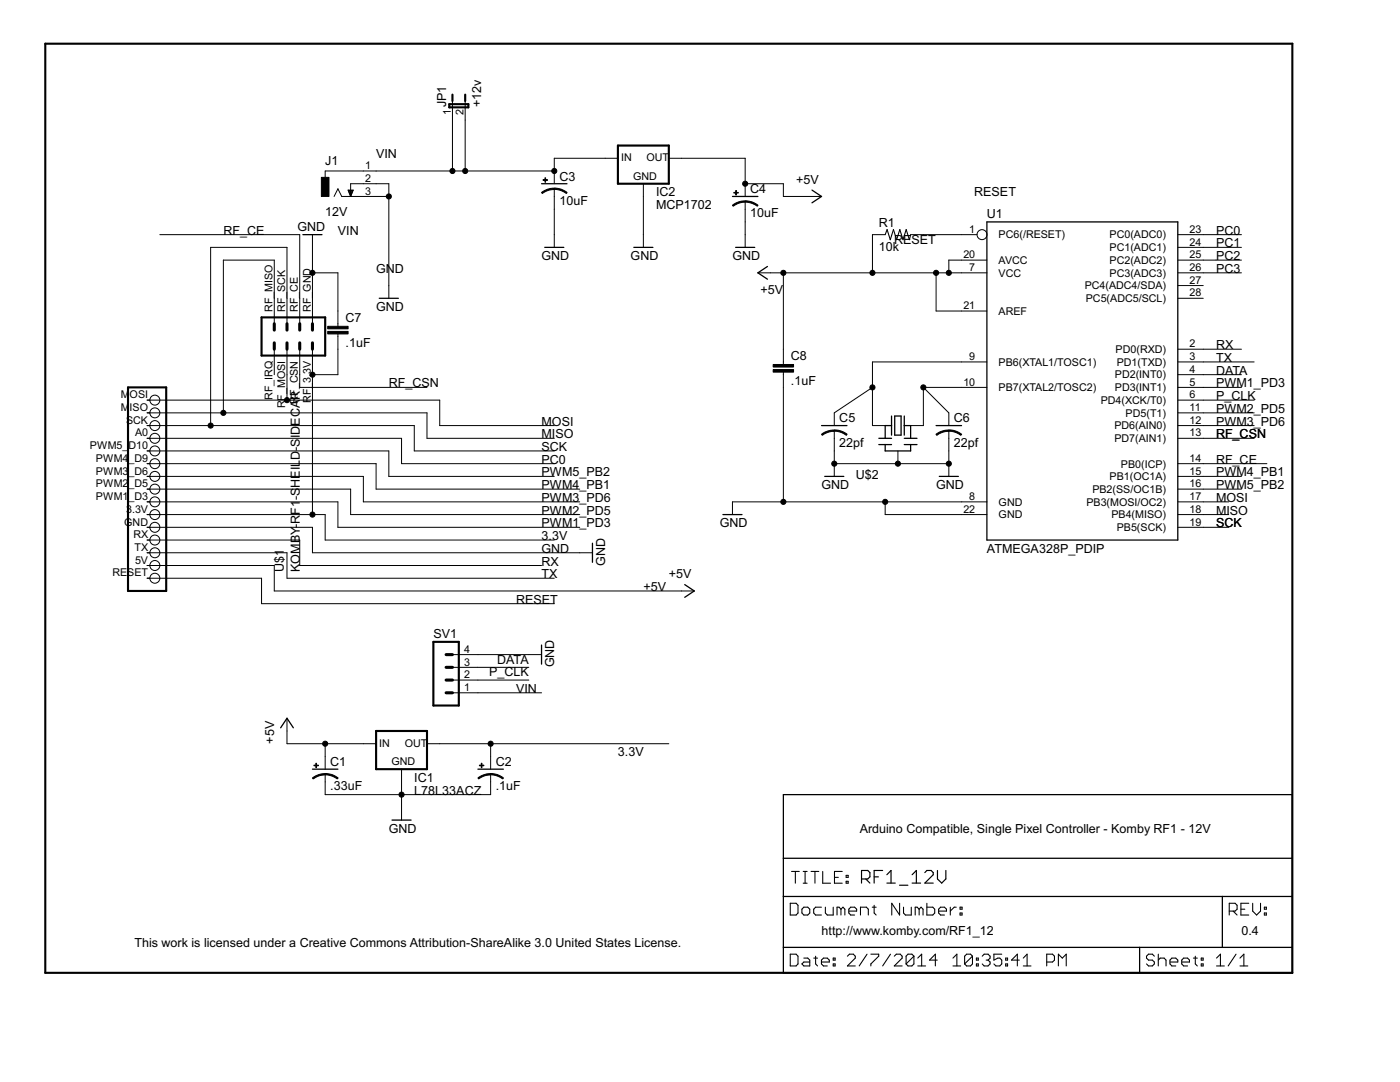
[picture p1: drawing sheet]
<svg xmlns="http://www.w3.org/2000/svg" width="279mm" height="216mm" viewBox="0 0 279 216" stroke-linecap="round" stroke-linejoin="round" font-family="sans-serif">
<path d="M9 8.7h248.9v185.4h-248.9zM90.3 18.9v1.3M92.8 18.9v1.3M89.7 20.8h3.8v.6h-3.8zM123.3 29h10.2v7.7h-10.2zM25.5 77.3h7.7v40.6h-7.7zM52.2 63.3h12.7v7.7h-12.7zM86.5 128.1h5.1v12.7h-5.1zM75.1 145.9h10.1v7.6h-10.1z" fill="none" stroke="#000" stroke-width=".42"/>
<g fill="none" stroke="#000" stroke-width=".25">
<path d="M108.1 36.7h5.1M146.2 39.2h5.1M162.1 37.9l1.9 1.3-1.9 1.3M60.5 46.8h3.8M75.7 59.5h3.8M108.7 49.4h3.8M126.5 49.4h3.8M146.8 49.4h3.8M153.2 53.2l-1.9 1.2 1.9 1.3M197 44.3h38.1v63.5h-38.1zM164 84.9h5M164.6 95.1h3.8"/>
<path d="M175.4 87.5h2.5M175.4 88.7h2.5M176.7 88.7v1.3h5v-1.3M177.9 84.9h-1.2v2.6M177.9 83v3.8M178.6 83h1.2v3.8h-1.2zM180.5 84.9h1.2v2.6M180.5 83v3.8M180.5 87.5h2.5M180.5 88.7h2.5M186.8 84.9h5.1M187.5 95.1h3.8"/>
<path d="M118.2 108.4v3.8M136.7 116.6l1.9 1.3-1.9 1.3M144.3 102.7h3.8M108.1 128.7v3.8M56 145.2l1.3-1.9 1.2 1.9M62.4 153.5h5M95.4 153.5h5.1M156.3 158.6h101.6v35.5h-101.6zM78.2 163.6h3.8M156.3 178.9h101.6M156.3 171.3h101.6M243.9 178.9v10.1"/>
<path d="M156.3 189h101.6M227.4 189v5.1"/>
</g>
<g fill="none" stroke="#000" stroke-width=".21">
<path d="M176.7 46.8l.3-1 .7 2 .6-2 .6 2 .7-2 .6 2 .6-2 .7 2 .2-1M158 173.9h1.5M158.7 173.9v2.3M160.3 173.9h.8M160.3 176.2h.8M160.7 173.9v2.3M161.9 173.9h1.5M162.6 173.9v2.3M164.2 173.9v2.3h1.6M166.5 175.1h.8M168.1 173.9h-1.6v2.3h1.6M168.9 175.9h.4v.3h-.4z"/>
<path d="M168.9 174.7h.4v.4h-.4zM157.7 180.2h1.2l.4 .4v1.6l-.4 .4h-1.2zM157.7 190.4h1.2l.4 .4v1.5l-.4 .4h-1.2zM160.4 191.2h.8l.4 .4v1.1h-1.2l-.4-.4 .4-.3h1.2M160.4 181h.8l.4 .4v.8l-.4 .4h-.8l-.4-.4v-.8zM162.4 191.2h.8M162.8 190.8v1.5l.4 .4M163.9 192h1.6v-.4l-.4-.4h-.8l-.4 .4v.7l.4 .4h.8M163.9 181h-1.1l-.4 .4v.8l.4 .4h1.1M164.7 181v1.2l.4 .4h1.2v-1.6M166.3 192.3h.4v.4h-.4zM166.3 191.2h.4v.4h-.4z"/>
<path d="M167.8 181.4l-.4-.4h-.4v1.6M167.8 181.4v1.2M167.8 181.4l.4-.4 .4 .4v1.2M169.1 190.8l.4-.4h.8l.4 .4v.4l-1.6 1.5h1.6M169.4 181.8h1.6v-.4l-.4-.4h-.8l-.4 .4v.8l.4 .4h.8M171.7 182.6v-1.6h1.2l.4 .4v1.2M173 190.4l-1.5 2.3M173.8 190.4h1.6v.4l-1.6 1.5v.4M174.1 181h.8M174.5 180.6v1.6l.4 .4M177.7 190.4l-1.6 2.3M178.5 190.8l.4-.4h.8l.3 .4v.4l-1.5 1.5h1.5"/>
<path d="M179.5 180.2v2.4l-1.5-2.4v2.4M180.3 181v1.2l.4 .4h1.2v-1.6M182.4 190.8v1.5l-.4 .4h-.8l-.4-.4M182.4 190.8l-.4-.4h-.8l-.4 .4v1.5M182.4 190.8l-1.6 1.5M183.2 192.7h1.5M183.2 191.2l.7-.8v2.3M183.4 181.4l-.4-.4h-.4v1.6M183.4 181.4v1.2M183.4 181.4l.4-.4 .4 .4v1.2M185 180.2v2.4h1.2l.3-.4v-.8l-.3-.4h-1.2M187 191.6h-1.5l1.2-1.2v2.3"/>
<path d="M187.3 181.8h1.6v-.4l-.4-.4h-.8l-.4 .4v.8l.4 .4h.8M189.7 181v1.6M190.2 192.7h1.5M190.2 191.2l.8-.8v2.3M190.8 181h-.4l-.7 .8M191.6 182.2h.4v.4h-.4zM191.6 181h.4v.4h-.4zM194.1 190.8v1.5l-.4 .4h-.8l-.4-.4M194.1 190.8l-.4-.4h-.8l-.4 .4v1.5M194.1 190.8l-1.6 1.5M194.9 192.3h.3v.4h-.3zM194.9 191.2h.3v.4h-.3z"/>
<path d="M196 190.8l.4-.4h.8l.4 .4v.4l-.4 .4M196.8 191.6h.4M197.2 191.6l.4 .4v.3l-.4 .4h-.8l-.4-.4M199.9 190.4h-1.5v1.2l.7-.4h.4l.4 .4v.7l-.4 .4h-.7l-.4-.4M200.7 192.3h.4v.4h-.4zM200.7 191.2h.4v.4h-.4zM203.4 191.6h-1.5l1.1-1.2v2.3M204.2 192.7h1.6M204.2 191.2l.8-.8v2.3M208.9 192h1.2l.3-.4v-.8l-.3-.4h-1.2v2.3M211.2 192.7v-2.3l.8 .8 .8-.8v2.3M230.4 190.8l-.4-.4h-.8l-.4 .4v.4l.4 .4h.8l.4 .4v.3l-.4 .4h-.8l-.4-.4"/>
<path d="M231.2 191.6l.3-.4h.8l.4 .4v1.1M231.2 190.4v2.3M233.5 192h1.6v-.4l-.4-.4h-.8l-.4 .4v.7l.4 .4h.8M235.8 192h1.6v-.4l-.4-.4h-.8l-.4 .4v.7l.4 .4h.8M238.2 191.2h.8M238.5 190.8v1.5l.5 .4M239.7 192.3h.4v.4h-.4zM239.7 191.2h.4v.4h-.4zM242.8 192.7h1.5M242.8 191.2l.8-.8v2.3M245.3 181.8h1.2l.4-.4v-.8l-.4-.4h-1.2v2.4M246.1 181.8l.8 .8"/>
<path d="M246.7 190.4l-1.6 2.3M247.5 192.7h1.5M247.5 191.2l.7-.8v2.3M247.6 181.4h.8M249.2 180.2h-1.6v2.4h1.6M250 180.2v1.6l.8 .8 .8-.8v-1.6M252.3 182.2h.4v.4h-.4zM252.3 181h.4v.4h-.4z"/>
</g>
<path d="M171.9 175.4h1.3l.4-.4v-.9l-.4-.4h-1.3v2.5M172.8 175.4l.8 .8M174.5 175h.8M176.1 173.7h-1.6v2.5M177 174.5l.8-.8v2.5M177 176.2h1.7M179.5 176.6h1.7M182 176.2h1.7M182 174.5l.9-.8v2.5M184.6 174.1l.4-.4h.8l.4 .4v.4l-1.6 1.7h1.6M187.1 173.7v1.7l.8 .8 .9-.8v-1.7" fill="none" stroke="#000" stroke-width=".23"/>
<g fill="none" stroke="#000" stroke-width=".2">
<path d="M66.7 39.2l.7-1.5 .8 1.5h9.4M69.5 37.9h1l-.5 1.3zM69.5 38h1M69.6 38.1h.8M69.6 38.3h.8M69.7 38.4h.6M69.7 38.5h.6M69.7 38.6h.5M69.8 38.7h.4M69.8 38.9h.3M69.9 39h.2M70 39.1h.1"/>
<path d="M70 39.2v-2.5h7.6v22.8M90.3 20.2v13.9M92.8 20.2v13.9M110.6 34.1h-45.7v1.3M110.6 37.7v11.7M123.3 31.6h-12.7v5.1M128.4 36.7v12.7M133.5 31.6h15.2v7.6M148.7 36.7h7.6v2.5h7.7M31.9 46.8h27.9v17.8M62.4 54.4h5v10.7M62.4 46.8v17.8"/>
<path d="M148.7 40.2v9.2M151.3 54.4h45.7M156.3 54.4v18.3M176.7 46.8h-2.6v7.6M181.7 46.8h13.3M186.8 54.4v7.7h10.2M197 51.9h-7.6v2.5M235.1 54.4h12.7M235.1 51.9h12.7M235.1 59.5h5M235.1 57h5M235.1 49.4h12.7"/>
<path d="M235.1 46.8h12.7M29.4 79.8h58.4v5.1h22.8M54.7 64.6v-12.7h-10.1v30.5M54.7 69.7v5.1M57.3 64.6v-15.2h-15.3v35.5M57.3 69.7v10.1M59.8 69.7v7.6h25.4M62.4 69.7v33M67.4 66.6v8.2h-5M156.3 74.3v25.8M174.1 77.3l-7.6 5.1v2.5M184.3 77.3h12.7"/>
<path d="M184.3 77.3v7.6h-2.6M184.3 77.3l5.1 5.1v2.5M197 72.2h-22.9v12.7h2.6M235.1 77.3h12.7M235.1 72.2h15.2M235.1 79.8h15.2M235.1 74.8h12.7M235.1 69.7h12.7M29.4 95.1h43.1v5h43.2M29.4 97.6h40.6v5.1h45.7M29.4 92.5h45.7v5.1h40.6M29.4 90h48.2v5.1h33"/>
<path d="M29.4 87.5h50.7v5h30.5M29.4 82.4h55.8v5.1h25.4M29.4 84.9h53.3v5.1h27.9M166.5 92.5h22.9M166.5 85.9v9.2M179.2 90v2.5M189.4 85.9v9.2M235.1 97.6h12.7M235.1 95.1h12.7M235.1 92.5h17.7M235.1 87.5h15.2M235.1 84.9h15.2"/>
<path d="M235.1 82.4h15.2M29.4 105.2h33v5.1h55.8M29.4 100.1h38v5.1h48.3M29.4 102.7h35.5v5.1h45.7M29.4 110.3h27.9v5.1h53.3M29.4 107.8h30.4v5h48.3M29.4 112.8h25.3v5.1h83.9M29.4 115.4h22.8v5.1h58.4M176.7 100.1v2.6h20.3M197 100.1h-50.8v2.6M235.1 105.2h10.1M235.1 100.1h10.1"/>
<path d="M235.1 102.7h10.1M90.3 138.2h17.8M90.3 135.7h15.2M90.3 133.2h15.2M90.3 130.6h17.8M57.3 143.3v5.1h17.8M64.9 148.4v5.1M64.9 154.5v4.1h33v-4.1M80.1 153.5v10.1M85.2 148.4h48.3M97.9 148.4v5.1"/>
<circle cx="196" cy="46.8" r=".99"/>
<circle cx="30.9" cy="79.8" r=".99"/>
<circle cx="30.9" cy="92.5" r=".99"/>
<circle cx="30.9" cy="97.6" r=".99"/>
<circle cx="30.9" cy="87.5" r=".99"/>
<circle cx="30.9" cy="90" r=".99"/>
<circle cx="30.9" cy="95.1" r=".99"/>
<circle cx="30.9" cy="84.9" r=".99"/>
<circle cx="30.9" cy="82.4" r=".99"/>
<circle cx="30.9" cy="100.1" r=".99"/>
<circle cx="30.9" cy="102.7" r=".99"/>
<circle cx="30.9" cy="105.2" r=".99"/>
<circle cx="30.9" cy="107.8" r=".99"/>
<circle cx="30.9" cy="110.3" r=".99"/>
<circle cx="30.9" cy="112.8" r=".99"/>
<circle cx="30.9" cy="115.4" r=".99"/>
</g>
<g fill="#000" stroke="#000" stroke-width=".2">
<path d="M108.1 38.4l1.2-.6 1.3-.3v.3l-1 .1-1.4 .7z" fill-rule="evenodd"/>
<path d="M110.6 37.5h.3a3.9 3.9 0 0 1 2.3 .9l-.2 .2-1.3-.7-1.1-.1z" fill-rule="evenodd"/>
<path d="M146.2 41l1.2-.7 1.3-.2v.2l-1 .2-1.4 .6z" fill-rule="evenodd"/>
<path d="M148.7 40.1h.3a3.9 3.9 0 0 1 2.3 .9l-.2 .1-1.4-.6-1-.2z" fill-rule="evenodd"/>
<path d="M164 86.7l1.1-.7 1.4-.2v.3l-1 .1-1.4 .7z" fill-rule="evenodd"/>
<path d="M166.5 85.8l1.4 .2 1.2 .7-.2 .2-1.4-.7-1-.2z" fill-rule="evenodd"/>
<path d="M186.8 86.7l1.2-.7 1.4-.2v.3l-1.1 .1-1.3 .7z" fill-rule="evenodd"/>
<path d="M189.4 85.8l1.3 .2 1.2 .7-.2 .2-1.3-.7-1-.2z" fill-rule="evenodd"/>
<path d="M62.4 155.2l1.2-.6 1.3-.2v.2l-1 .1-1.4 .7z" fill-rule="evenodd"/>
<path d="M64.9 154.3h.3a3.9 3.9 0 0 1 2.3 .9l-.2 .2-1.4-.7-1-.1z" fill-rule="evenodd"/>
<path d="M95.4 155.2l1.2-.6 1.3-.2v.2l-1 .1-1.4 .7z" fill-rule="evenodd"/>
<path d="M97.9 154.3h.3a3.9 3.9 0 0 1 2.3 .9l-.2 .2-1.3-.7-1.1-.1z" fill-rule="evenodd"/>
<circle cx="77.6" cy="39.2" r=".51"/>
<circle cx="90.3" cy="34.1" r=".51"/>
<circle cx="92.8" cy="34.1" r=".51"/>
<circle cx="110.6" cy="34.1" r=".51"/>
<circle cx="148.7" cy="36.7" r=".51"/>
<circle cx="62.4" cy="54.4" r=".51"/>
<circle cx="156.3" cy="54.4" r=".51"/>
<circle cx="174.1" cy="54.4" r=".51"/>
<circle cx="186.8" cy="54.4" r=".51"/>
<circle cx="189.4" cy="54.4" r=".51"/>
<circle cx="57.3" cy="79.8" r=".51"/>
<circle cx="62.4" cy="74.8" r=".51"/>
<circle cx="174.1" cy="77.3" r=".51"/>
<circle cx="184.3" cy="77.3" r=".51"/>
<circle cx="42" cy="84.9" r=".51"/>
<circle cx="44.6" cy="82.4" r=".51"/>
<circle cx="166.5" cy="92.5" r=".51"/>
<circle cx="179.2" cy="92.5" r=".51"/>
<circle cx="189.4" cy="92.5" r=".51"/>
<circle cx="62.4" cy="102.7" r=".51"/>
<circle cx="156.3" cy="100.1" r=".51"/>
<circle cx="176.7" cy="100.1" r=".51"/>
<circle cx="64.9" cy="148.4" r=".51"/>
<circle cx="80.1" cy="158.6" r=".51"/>
<circle cx="97.9" cy="148.4" r=".51"/>
</g>
<g fill="#000" stroke="#000" stroke-width=".2">
<path d="M64.1 35.4h1.6v3.8h-1.6zM108.4 35.9h.9v.1h-.9zM108.8 35.5h.1v.9h-.1zM146.5 38.4h.8v.1h-.8zM146.8 38h.2v.9h-.2zM65.4 66.1h4.1v.5h-4.1zM65.4 65.1h4.1v.5h-4.1zM154.3 73.7h4.1v.6h-4.1zM154.3 72.7h4.1v.5h-4.1zM62.7 152.7h.8v.1h-.8zM63 152.3h.2v.9h-.2zM95.7 152.7h.9v.1h-.9z"/>
<path d="M96.1 152.3h.1v.9h-.1z"/>
</g>
<path d="M54.7 64.6v1.3M54.7 68.4v1.3M57.3 64.6v1.3M57.3 68.4v1.3M59.8 64.6v1.3M59.8 68.4v1.3M62.4 64.6v1.3M62.4 68.4v1.3M89 133.2h1.3M89 135.7h1.3M89 138.2h1.3M89 130.6h1.3" fill="none" stroke="#000" stroke-width=".61"/>
<g font-size="2.8">
<text x="89" y="21.4" transform="rotate(-90 89 21.4)">JP1</text>
<text x="96" y="21.4" transform="rotate(-90 96 21.4)">+12v</text>
<text x="64.9" y="32.9">J1</text>
<text x="75.1" y="31.6">VIN</text>
<text x="111.6" y="40.8">10uF</text>
<text x="111.6" y="36">C3</text>
<text x="130.9" y="41.7">MCP1702</text>
<text x="130.9" y="39.2">IC2</text>
<text x="149.7" y="38.6">C4</text>
<text x="158.9" y="36.7">+5V</text>
<text x="194.4" y="39.2">RESET</text>
<text x="44.6" y="46.8">RF_CE</text>
<text x="59.4" y="46.1">GND</text>
<text x="64.9" y="43">12V</text>
<text x="67.4" y="46.8">VIN</text>
<text x="149.7" y="43.4">10uF</text>
<text x="175.4" y="45.3">R1</text>
<text x="197" y="43.5">U1</text>
<text x="242.7" y="46.8">PC0</text>
<text x="108.1" y="51.9">GND</text>
<text x="125.9" y="51.9">GND</text>
<text x="146.2" y="51.9">GND</text>
<text x="175.4" y="50.1">10k</text>
<text x="178.4" y="48.6">RESET</text>
<text x="242.7" y="51.9">PC2</text>
<text x="242.7" y="49.4">PC1</text>
<text x="75.1" y="54.4">GND</text>
<text x="151.8" y="58.8">+5V</text>
<text x="242.7" y="54.4">PC3</text>
<text x="69" y="64.2">C7</text>
<text x="75.1" y="62.1">GND</text>
<text x="69" y="69.3">.1uF</text>
<text x="157.9" y="71.8">C8</text>
<text x="242.7" y="69.7">RX</text>
<text x="77.6" y="77.3">RF_CSN</text>
<text x="157.9" y="76.9">.1uF</text>
<text x="242.7" y="72.2">TX</text>
<text x="242.7" y="74.8">DATA</text>
<text x="242.7" y="77.3">PWM1_PD3</text>
<text x="59.8" y="79.8" transform="rotate(-90 59.8 79.8)">R</text>
<text x="242.7" y="79.8">P_CLK</text>
<text x="242.7" y="82.4">PWM2_PD5</text>
<text x="59.8" y="89.9" transform="rotate(-90 59.8 89.9)">-S</text>
<text x="59.8" y="87.4" transform="rotate(-90 59.8 87.4)">I</text>
<text x="59.8" y="86.7" transform="rotate(-90 59.8 86.7)">DECA</text>
<text x="108.1" y="90">SCK</text>
<text x="108.1" y="87.5">MISO</text>
<text x="108.1" y="84.9">MOSI</text>
<text x="167.5" y="89.1">22pf</text>
<text x="167.5" y="84.3">C5</text>
<text x="190.4" y="89.1">22pf</text>
<text x="190.4" y="84.3">C6</text>
<text x="242.7" y="84.9">PWM3_PD6</text>
<text x="242.7" y="87.5">RF_CSN</text>
<text x="59.8" y="91.7" transform="rotate(-90 59.8 91.7)">D</text>
<text x="108.1" y="92.5">PC0</text>
<text x="108.1" y="95.1">PWM5_PB2</text>
<text x="170.8" y="95.6">U$2</text>
<text x="242.7" y="95.1">PWM4_PB1</text>
<text x="242.7" y="92.5">RF_CE</text>
<text x="59.8" y="99.8" transform="rotate(-90 59.8 99.8)">-S</text>
<text x="59.8" y="97.3" transform="rotate(-90 59.8 97.3)">HEIL</text>
<text x="108.1" y="97.6">PWM4_PB1</text>
<text x="108.1" y="100.1">PWM3_PD6</text>
<text x="164" y="97.6">GND</text>
<text x="186.8" y="97.6">GND</text>
<text x="242.7" y="100.1">MOSI</text>
<text x="242.7" y="97.6">PWM5_PB2</text>
<text x="59.8" y="104.5" transform="rotate(-90 59.8 104.5)">RF1</text>
<text x="108.1" y="107.8">3.3V</text>
<text x="108.1" y="102.7">PWM2_PD5</text>
<text x="108.1" y="105.2">PWM1_PD3</text>
<text x="143.6" y="105.2">GND</text>
<text x="242.7" y="105.2">SCK</text>
<text x="242.7" y="102.7">MISO</text>
<text x="59.8" y="112.4" transform="rotate(-90 59.8 112.4)">OMBY-</text>
<text x="108.1" y="110.3">GND</text>
<text x="108.1" y="112.8">RX</text>
<text x="120.8" y="112.8" transform="rotate(-90 120.8 112.8)">GND</text>
<text x="197" y="110.3">ATMEGA328P_PDIP</text>
<text x="56.7" y="114.1" transform="rotate(-90 56.7 114.1)">U$1</text>
<text x="59.8" y="114.1" transform="rotate(-90 59.8 114.1)">K</text>
<text x="108.1" y="115.4">TX</text>
<text x="128.4" y="117.9">+5V</text>
<text x="133.5" y="115.4">+5V</text>
<text x="103" y="120.5">RESET</text>
<text x="86.5" y="127.3">SV1</text>
<text x="97.6" y="134.9">P_CLK</text>
<text x="99.2" y="132.4">DATA</text>
<text x="110.6" y="133.2" transform="rotate(-90 110.6 133.2)">GND</text>
<text x="103" y="138.2">VIN</text>
<text x="54.7" y="148.4" transform="rotate(-90 54.7 148.4)">+5V</text>
<text x="65.9" y="152.8">C1</text>
<text x="98.9" y="152.8">C2</text>
<text x="123.3" y="150.9">3.3V</text>
<text x="65.9" y="157.7">.33uF</text>
<text x="82.7" y="158.6">L78L33ACZ</text>
<text x="82.7" y="156">IC1</text>
<text x="98.9" y="157.7">.1uF</text>
<text x="77.6" y="166.2">GND</text>
<text x="171.6" y="166.2">Arduino Compatible, Single Pixel Controller - Komby RF1 - 12V</text>
<text x="26.8" y="189">This work is licensed under a Creative Commons Attribution-ShareAlike 3.0 United States License.</text>
<text x="164" y="186.5">http://www.komby.com/RF1_12</text>
<text x="247.8" y="186.5">0.4</text>
</g>
<g font-size="2.4">
<text x="89.9" y="23" transform="rotate(-90 89.9 23)">1</text>
<text x="92.5" y="23" transform="rotate(-90 92.5 23)">2</text>
<text x="72.9" y="33.8">1</text>
<text x="124" y="32.2">IN</text>
<text x="126.4" y="35.9">GND</text>
<text x="129" y="32.2">OUT</text>
<text x="72.9" y="36.3">2</text>
<text x="72.9" y="38.8">3</text>
<text x="193.4" y="46.5">1</text>
<text x="199.3" y="47.6">PC6(/RESET)</text>
<text x="221.4" y="47.6">PC0(ADC0)</text>
<text x="237.4" y="46.5">23</text>
<text x="192.3" y="51.5">20</text>
<text x="199.3" y="52.7">AVCC</text>
<text x="221.4" y="52.7">PC2(ADC2)</text>
<text x="221.4" y="50.1">PC1(ADC1)</text>
<text x="237.4" y="51.5">25</text>
<text x="237.4" y="49">24</text>
<text x="193.4" y="54.1">7</text>
<text x="199.3" y="55.2">VCC</text>
<text x="216.5" y="57.7">PC4(ADC4/SDA)</text>
<text x="221.4" y="55.2">PC3(ADC3)</text>
<text x="237.4" y="59.2">28</text>
<text x="237.4" y="56.6">27</text>
<text x="237.4" y="54.1">26</text>
<text x="54.4" y="62.3" transform="rotate(-90 54.4 62.3)">RF_MISO</text>
<text x="56.9" y="62.3" transform="rotate(-90 56.9 62.3)">RF_SCK</text>
<text x="59.5" y="62.3" transform="rotate(-90 59.5 62.3)">RF_CE</text>
<text x="62" y="62.3" transform="rotate(-90 62 62.3)">RF_GND</text>
<text x="192.3" y="61.7">21</text>
<text x="199.3" y="62.8">AREF</text>
<text x="216.7" y="60.3">PC5(ADC5/SCL)</text>
<text x="193.4" y="71.9">9</text>
<text x="222.6" y="70.4">PD0(RXD)</text>
<text x="237.4" y="71.9">3</text>
<text x="237.4" y="69.3">2</text>
<text x="192.3" y="76.9">10</text>
<text x="199.3" y="73">PB6(XTAL1/TOSC1)</text>
<text x="222.5" y="75.5">PD2(INT0)</text>
<text x="222.9" y="73">PD1(TXD)</text>
<text x="237.4" y="76.9">5</text>
<text x="237.4" y="74.4">4</text>
<text x="24.1" y="79.5">M</text>
<text x="24.1" y="82">M</text>
<text x="25.9" y="79.5">OSI</text>
<text x="25.9" y="82">ISO</text>
<text x="54.4" y="79.9" transform="rotate(-90 54.4 79.9)">RF_IRQ</text>
<text x="56.9" y="81.5" transform="rotate(-90 56.9 81.5)">RF_MOSI</text>
<text x="59.5" y="80.6" transform="rotate(-90 59.5 80.6)">RF_CSN</text>
<text x="62" y="80.4" transform="rotate(-90 62 80.4)">RF_3.3V</text>
<text x="199.3" y="78.1">PB7(XTAL2/TOSC2)</text>
<text x="219.7" y="80.6">PD4(XCK/T0)</text>
<text x="222.5" y="78.1">PD3(INT1)</text>
<text x="224.6" y="83.1">PD5(T1)</text>
<text x="237.4" y="82">11</text>
<text x="237.4" y="79.5">6</text>
<text x="18" y="89.6">PWM5_</text>
<text x="25.2" y="84.6">SCK</text>
<text x="25.6" y="89.6">D10</text>
<text x="26.9" y="87.1">A0</text>
<text x="222.4" y="88.2">PD7(AIN1)</text>
<text x="222.4" y="85.7">PD6(AIN0)</text>
<text x="237.4" y="87.1">13</text>
<text x="237.4" y="84.6">12</text>
<text x="19.1" y="92.2">PWM4</text>
<text x="19.1" y="94.7">PWM3</text>
<text x="25.6" y="92.2">_D9</text>
<text x="25.6" y="94.7">_D6</text>
<text x="221.4" y="95.8">PB1(OC1A)</text>
<text x="223.7" y="93.3">PB0(ICP)</text>
<text x="237.4" y="94.7">15</text>
<text x="237.4" y="92.2">14</text>
<text x="19.1" y="97.3">PWM2</text>
<text x="19.1" y="99.8">PWM1</text>
<text x="25.6" y="97.3">_D5</text>
<text x="25.6" y="99.8">_D3</text>
<text x="193.4" y="99.8">8</text>
<text x="199.3" y="100.9">GND</text>
<text x="216.8" y="100.9">PB3(MOSI/OC2)</text>
<text x="218" y="98.4">PB2(SS/OC1B)</text>
<text x="237.4" y="99.8">17</text>
<text x="237.4" y="97.3">16</text>
<text x="24.8" y="104.9">GND</text>
<text x="25.2" y="102.3">3.3V</text>
<text x="26.6" y="107.4">RX</text>
<text x="192.3" y="102.3">22</text>
<text x="199.3" y="103.4">GND</text>
<text x="221.8" y="103.4">PB4(MISO)</text>
<text x="222.9" y="106">PB5(SCK)</text>
<text x="237.4" y="104.9">19</text>
<text x="237.4" y="102.3">18</text>
<text x="26.8" y="110">TX</text>
<text x="26.9" y="112.5">5V</text>
<text x="22.4" y="115">RESET</text>
<text x="92.6" y="130.3">4</text>
<text x="92.6" y="137.9">1</text>
<text x="92.6" y="135.3">2</text>
<text x="92.6" y="132.8">3</text>
<text x="75.7" y="149">IN</text>
<text x="80.8" y="149">OUT</text>
<text x="78.1" y="152.7">GND</text>
</g>
</svg>
